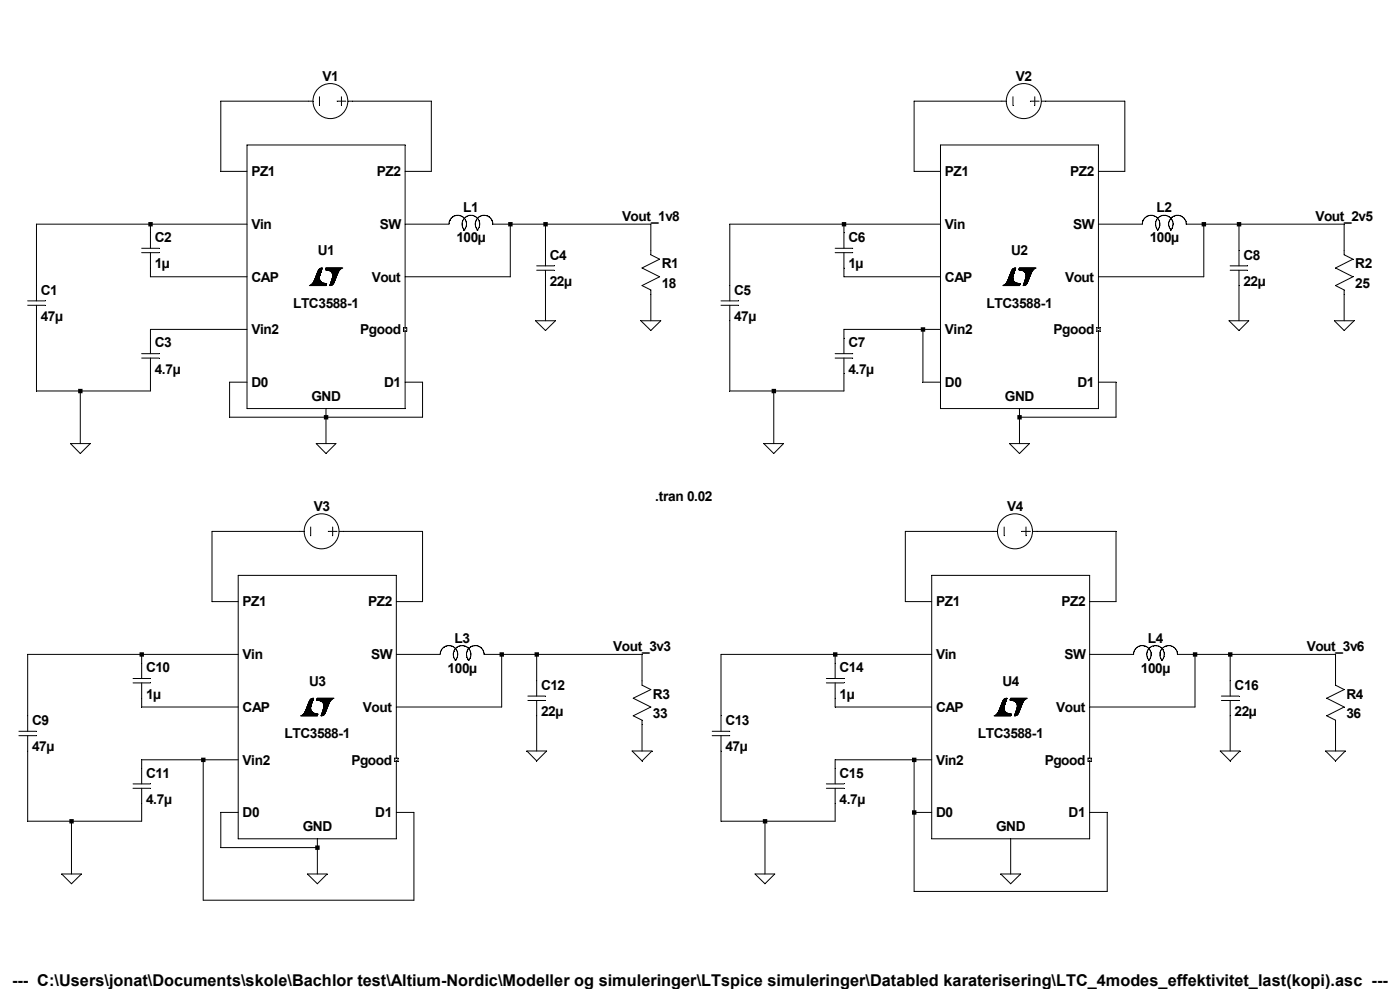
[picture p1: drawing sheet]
<svg xmlns="http://www.w3.org/2000/svg" width="364mm" height="257mm" viewBox="0 0 364 257" stroke-linecap="round" stroke-linejoin="round" font-family="sans-serif">
<g fill="none" stroke="#000" stroke-width=".26">
<path d="M64.2 37.7h41.1v68.5h-41.1zM80.4 74.2h4.4M80.5 74.2h4.3M80.9 74h3.9M81 73.9h3.9M81.1 73.8h3.8M81.2 73.8h3.7M81.2 73.7h3.6M81.3 73.7h3.2M81.4 73.5h2.6M81.4 73.6h2.7M81.4 73.4h2.4"/>
<path d="M81.5 73.4h2.2M81.5 73.3h2M81.6 73.2h1.8M81.6 73.1l1.8 .1M81.7 73h1.6M81.7 73h1.5M81.7 72.9h1.5M81.7 72.8h1.4M81.8 72.7h1.3M81.8 72.6h1.3M81.9 72.5h1.2M81.9 72.4h1.2"/>
<path d="M82 72.3h1.1M82 72.2h1M82 72.1h1M82.1 72h1M82.1 71.9h1M82.2 71.8h.9M82.2 71.7h.9M82.2 71.6h.9M82.3 71.5h.8M82.3 71.4h.9M82.3 71.3h.9M82.4 71.1h.9"/>
<path d="M82.4 71.2h.9M82.5 71h.8M82.5 70.9h.9M82.5 70.8h.9M82.6 70.6h.9M82.6 70.7h.8M82.7 70.5h.8M82.7 70.4h.8M82.8 70.3h.7M82.8 70.2h.8M82.8 70.1h.8M82.9 70.1h.8"/>
<path d="M83 70h.7M83.1 69.9h.6M83.2 69.8h.5M83.3 71.2h-.9M83.4 69.7h.4M83.4 70.7h-.8M83.6 69.6h.2M83.7 69.8l-.6 .1M83.8 69.7l-.6 .1M84.6 70.1h3.7M84.6 70.1h3.8M84.7 70h3.8"/>
<path d="M84.7 69.9h3.8M84.7 69.8h4M84.8 69.7h4.2M84.8 69.6h4.3M84.8 74.1h-4.1M84.9 74h-4M85 70.2h3.3M85.2 70.2h3M85.5 70.3h2.7M85.7 74.2h.2M85.8 74.2h.3M85.8 70.4h2.3"/>
<path d="M85.8 74h.6M85.9 73.8h.7M85.9 70.4h2.2M85.9 73.7h.8M86 73.6h.7M86 73.5h.8M86 73.4h.8M86 70.5h2M86.1 73.4h.8M86.1 73.3h.8M86.1 70.6h1.9M86.1 73.2h.8"/>
<path d="M86.1 73.2h.9M86.1 70.7h1.9M86.1 73h.9M86.2 70.7h1.7M86.2 72.9h.8M86.2 73h.8M86.2 72.9h.9M86.2 72.8h.9M86.3 70.8h1.6M86.3 72.7h.8M86.3 74.1h-.5M86.3 70.9h1.5"/>
<path d="M86.3 72.6h.9M86.4 72.5h.8M86.4 72.4h.8M86.4 71.1h1.4M86.4 71h1.4M86.4 72.3h.9M86.4 72.3h.8M86.4 72.2h.9M86.4 71.2h1.3M86.4 71.2h1.4M86.4 72.1h.9M86.4 72.1h1"/>
<path d="M86.5 74h-.7M86.5 71.4h1.1M86.5 71.3h1.2M86.5 71.5h1.1M86.5 71.9h.9M86.5 72h.9M86.5 71.9h1M86.5 71.6h1M86.5 71.8h1M86.6 73.9h-.7M86.7 73.7l-.8 .1M86.7 73.6l-.8 .1"/>
<path d="M86.9 73.2l-.8 .1M87.2 72.6l-.9 .1M87.2 72.5l-.9 .1M87.5 71.8h-1M87.5 71.7h-1M87.6 71.4l-1.1 .1M87.8 71h-1.4M88.6 69.8l-3.9 .1M88.9 69.7l-4.2 .1M104.9 85.2h.8v.9h-.8z"/>
</g>
<g fill="none" stroke="#000" stroke-width=".26">
<path d="M80.2 26.3h1.2M83.1 25.1v2.3M87.6 26.3h2.3M88.8 25.1v2.3M90.5 26.3h1.1M116.7 58.3a2.28 2.28 0 0 1 3.2-2.2 2.28 2.28 0 0 1 .7 3.8M120.8 59.9a2.29 2.29 0 0 1 0-3.3 2.29 2.29 0 0 1 3.3 0 2.29 2.29 0 0 1-.1 3.3M128.1 58.3a2.28 2.28 0 0 0-3.1-2.2 2.28 2.28 0 0 0-.8 3.8M7.2 78.2h4.6M7.2 79.3h4.6M9.5 74.2v4M9.5 79.3v4.1"/>
<path d="M36.8 64.5h4.6M36.8 65.7h4.6M39.1 60.5v4M39.1 65.7v3.9M139.5 69.1h4.6M139.5 70.2h4.6M141.8 65.1v4M141.8 70.2v4M169.2 65.1v1.1l2.3 1.2-4.6 2.2 4.6 2.3-4.6 2.3 2.3 1.2v1.1M36.8 91.9h4.6M36.8 93h4.6M39.1 87.9v4"/>
<path d="M39.1 93v4"/>
<circle cx="85.9" cy="26.3" r="4.5"/>
</g>
<path d="M244.5 37.7h41.1v68.5h-41.1z" fill="#fff"/>
<g fill="none" stroke="#000" stroke-width=".26">
<path d="M244.5 37.7h41.1v68.5h-41.1zM260.7 74.2h4.3M260.8 74.2h4.2M260.9 74.1h4.2M261.1 74h4M261.2 74h3.9M261.4 73.8h3.8M261.5 73.7h3.5M261.6 73.6l3.2 .1M261.6 73.6h2.8M261.7 73.5h2.6M261.7 73.4h2.3"/>
<path d="M261.7 73.4h2.2M261.8 73.3h2M261.8 73.2l2 .1M261.8 73.2h1.9M261.9 73.1l1.8 .1M261.9 73l1.7 .1M262 72.9h1.5M262 73h1.5M262 72.9h1.4M262 72.8h1.4M262.1 72.7h1.3M262.1 72.6l1.3 .1"/>
<path d="M262.1 72.6h1.3M262.2 72.5h1.2M262.2 72.4h1.1M262.2 72.3h1.1M262.3 72.3h1M262.3 72.2h1M262.3 72.1h1M262.3 72h1M262.4 71.9h.9M262.4 71.9h1M262.4 71.8h1M262.5 71.7h.9"/>
<path d="M262.5 71.8h.9M262.5 71.6h.9M262.6 71.5h.8M262.6 71.4h.9M262.6 71.3h.9M262.7 71.2h.8M262.7 71.1h.9M262.7 71h.9M262.8 70.9h.8M262.8 70.8h.9M262.8 70.7h.9M262.9 70.7h.8"/>
<path d="M262.9 70.6h.8M262.9 70.5h.8M263 70.4h.8M263.1 70.2h.8M263.2 70.1h.7M263.2 70h.7M263.3 69.9h.6M263.4 69.8h.6M263.4 71.5l-.9 .1M263.5 69.8h.5M263.6 71h-.8M263.7 69.7h.4"/>
<path d="M263.8 70.4l-.8 .1M263.8 70.3l-.8 .1M263.9 69.6h.2M263.9 70.2l-.8 .1M263.9 70.1h-.8M264.9 70.1h3.7M265 69.9h3.8M265 69.7h4.3M265 69.8h4M265 69.6h4.4M265.2 73.9h-3.9M265.2 73.7l-3.8 .1"/>
<path d="M265.3 70.2h3.2M265.4 70.2h3.1M265.8 70.3h2.6M266 74.2h.4M266 74.2h.2M266 70.4h2.4M266.1 74h.5M266.1 73.9h.7M266.1 73.8h.8M266.1 70.4h2.3M266.2 73.7h.8M266.2 73.6h.8"/>
<path d="M266.3 73.6h.7M266.3 70.5h2M266.3 73.4h.8M266.3 70.6h2M266.4 73.2h.8M266.4 73.3h.8M266.4 70.7h1.8M266.4 73.1h.9M266.4 73h.9M266.5 72.9h.8M266.5 70.8h1.7M266.5 72.7h.9"/>
<path d="M266.6 74.1h-.5M266.6 70.8h1.6M266.6 72.6h.8M266.6 72.6h.9M266.6 70.9h1.5M266.6 72.5h.9M266.7 71h1.4M266.7 72.3h.8M266.7 71.2h1.3M266.7 72.2h.9M266.7 74h-.6M266.7 71.4h1.2"/>
<path d="M266.7 72.1h1M266.7 72h1M266.8 71.4h1.1M266.8 71.5h1M266.8 71.5h1.1M266.8 71.7h1M266.8 71.6h1M266.8 71.8h1M266.8 71.9h.9M267 73.7l-.8 .1M267.1 73.5h-.8M267.3 72.9h-.8"/>
<path d="M267.4 72.8h-.9M267.5 72.4h-.9M267.6 72.3h-.9M267.6 72.1l-.9 .1M267.7 71.9l-1 .1M268 71.3h-1.3M268 71.2h-1.3M268.1 71.1h-1.4M268.8 70h-3.9M268.9 69.8l-3.9 .1M269.2 69.7l-4.2 .1M285.2 85.2h.8v.9h-.8z"/>
</g>
<g fill="none" stroke="#000" stroke-width=".26">
<path d="M260.5 26.3h1.1M263.4 25.1v2.3M267.9 26.3h2.3M269 25.1v2.3M270.8 26.3h1.1M297 58.3a2.29 2.29 0 0 1 3.2-2.2 2.29 2.29 0 0 1 .7 3.8M301.1 59.9a2.3 2.3 0 0 1 0-3.3 2.3 2.3 0 0 1 3.2 0 2.3 2.3 0 0 1 0 3.3M308.4 58.3a2.28 2.28 0 0 0-3.2-2.2 2.28 2.28 0 0 0-.7 3.8M187.5 78.2h4.5M187.5 79.3h4.5M189.7 74.2v4M189.7 79.3v4.1"/>
<path d="M217.1 64.5h4.6M217.1 65.7h4.6M219.4 60.5v4M219.4 65.7v3.9M319.8 69.1h4.6M319.8 70.2h4.6M322.1 65.1v4M322.1 70.2v4M349.5 65.1v1.1l2.2 1.2-4.5 2.2 4.5 2.3-4.5 2.3 2.3 1.2v1.1M217.1 91.9h4.6M217.1 93h4.6M219.4 87.9v4"/>
<path d="M219.4 93v4"/>
<circle cx="266.2" cy="26.3" r="4.6"/>
</g>
<path d="M61.9 149.5h41.1v68.5h-41.1z" fill="#fff"/>
<g fill="none" stroke="#000" stroke-width=".26">
<path d="M61.9 149.5h41.1v68.5h-41.1zM78.1 186h4.4M78.5 185.9h4M78.6 185.8h3.9M78.7 185.8h3.9M78.8 185.7h3.8M78.9 185.6h3.7M78.9 185.5h3.7M79 185.5h3.3M79 185.5h3.4M79.1 185.4h2.8M79.1 185.3h2.5"/>
<path d="M79.2 185.3h2.2M79.2 185.2h2.2M79.2 185.1h2M79.3 185h1.8M79.3 185h1.9M79.3 184.9h1.7M79.4 184.8l1.6 .1M79.4 184.8h1.5M79.4 184.7h1.5M79.5 184.7h1.4M79.5 184.6h1.4M79.5 184.5h1.3"/>
<path d="M79.5 184.4h1.3M79.6 184.3h1.2M79.6 184.4h1.2M79.6 184.2h1.2M79.7 184.2h1.1M79.7 184.1h1.1M79.7 184.1h1M79.7 184h1M79.8 183.9h.9M79.8 183.8h1M79.8 183.7h1M79.9 183.6h.9"/>
<path d="M79.9 183.5h1M80 183.4h.9M80 183.3h.9M80.1 183.2h.8M80.1 183.1h.8M80.1 183h.9M80.2 182.8h.8M80.2 182.7h.9M80.3 182.6h.8M80.3 182.4h.9M80.4 182.4h.8M80.4 182.3h.8"/>
<path d="M80.4 182.2h.8M80.5 182.1h.8M80.6 182h.7M80.6 181.9h.8M80.8 181.7h.6M80.8 183.9h-1M80.8 183.6h-.9M80.9 181.6h.5M80.9 183.1l-.8 .1M81 181.6h.5M81 183h-.9M81 182.9h-.9"/>
<path d="M81.1 182.8h-.9M81.1 182.6l-.8 .1M81.2 182.5h-.9M81.4 181.8h-.7M81.4 181.7h-.6M81.5 181.4l-.3 .1M82.3 181.9h3.8M82.4 181.7h3.8M82.4 181.6h4M82.5 185.9l-4.2 .1M82.6 182h3.4M82.9 182h3"/>
<path d="M83.2 182.1h2.7M83.4 182.2h2.5M83.5 186h.2M83.5 185.9h.5M83.5 182.2h2.3M83.6 185.8h.6M83.6 185.6h.7M83.7 185.5h.7M83.7 182.3h2.1M83.7 185.4h.8M83.7 185.3h.8M83.8 185.3h.7"/>
<path d="M83.8 182.4h1.9M83.8 185h.9M83.8 185h.8M83.9 182.5h1.8M83.9 184.9h.8M83.9 184.8h.9M83.9 182.6h1.7M83.9 184.7h.9M84 185.9l-.5 .1M84 182.6h1.6M84 184.5h.8M84 182.7h1.6"/>
<path d="M84 184.3h.9M84 184.4h.9M84.1 182.8h1.5M84.1 184.2h.9M84.1 182.8h1.4M84.1 184.1h.9M84.2 185.8h-.7M84.2 183h1.2M84.2 183h1.3M84.2 184h.8M84.2 183.9h.9M84.2 183.1h1.2"/>
<path d="M84.2 183.2h1.1M84.2 183.7h1M84.2 183.8h.9M84.2 183.4h1.1M84.2 183.6h1M84.3 185.7h-.7M84.4 185.5l-.8 .1M84.5 185.4l-.8 .1M84.6 185.2h-.8M84.6 185.1h-.8M84.8 184.7h-.9M84.8 184.6h-.9"/>
<path d="M84.9 184.4l-.9 .1M85 184.2l-.9 .1M85 184.1h-.9M85.2 183.6h-1M85.3 183.5h-1.1M85.3 183.3l-1.1 .1M85.3 183.3h-1.1M85.5 182.9h-1.4M86.2 181.8h-3.8M86.4 181.7h-4M86.7 181.5l-4.2 .1M86.8 181.4l-4.3 .1"/>
<path d="M102.6 197h.9v.9h-.9z"/>
</g>
<g fill="none" stroke="#000" stroke-width=".26">
<path d="M77.9 138.1h1.2M80.8 136.9v2.3M85.3 138.1h2.3M86.5 136.9v2.3M88.2 138.1h1.1M34.6 176.3h4.5M34.6 177.5h4.5M36.8 172.3v4M36.8 177.5v3.9M114.4 170.1a2.28 2.28 0 0 1 3.2-2.2 2.28 2.28 0 0 1 .7 3.8M118.5 171.7a2.28 2.28 0 0 1 0-3.3 2.28 2.28 0 0 1 3.3 0 2.28 2.28 0 0 1 0 3.3M125.9 170.1a2.28 2.28 0 0 0-3.2-2.2 2.28 2.28 0 0 0-.7 3.8"/>
<path d="M139.5 176.9v4M166.9 176.9v1.2l2.3 1.1-4.6 2.2 4.6 2.3-4.6 2.3 2.3 1.2v1.1M4.9 190h4.6M4.9 191.2h4.6M7.2 186v4M7.2 191.2v4M36.8 199.7v4M137.2 180.9h4.6M137.2 182h4.6M139.5 182v4M34.6 203.7h4.5M34.6 204.9h4.5"/>
<path d="M36.8 204.9v3.9"/>
<circle cx="83.6" cy="138.1" r="4.5"/>
</g>
<path d="M242.2 149.5h41.1v68.5h-41.1z" fill="#fff"/>
<g fill="none" stroke="#000" stroke-width=".26">
<path d="M242.2 149.5h41.1v68.5h-41.1zM258.4 186h4.4M258.6 186h4.2M258.8 185.9h4M258.9 185.8h3.9M259 185.8h3.8M259 185.7h3.9M259.1 185.6h3.8M259.2 185.5h3.4M259.3 185.5h3.2M259.3 185.4h2.8M259.4 185.3h2.5"/>
<path d="M259.5 185.2h2.2M259.5 185.3h2.2M259.5 185.1h2M259.5 185h2M259.6 185h1.8M259.6 184.9h1.7M259.7 184.8h1.5M259.7 184.7h1.5M259.8 184.6h1.4M259.8 184.5h1.3M259.8 184.4h1.3M259.9 184.3h1.2"/>
<path d="M259.9 184.2h1.1M259.9 184.1h1.1M260 184.1h1M260 184h1M260 183.9h1M260.1 183.9h.9M260.1 183.8h.9M260.1 183.7h1M260.1 183.6h1M260.2 183.5h.9M260.2 183.6h.9M260.2 183.4h1"/>
<path d="M260.2 183.4h.9M260.3 183.3h.9M260.3 183.2h.9M260.3 183.1h.9M260.4 183h.8M260.4 183h.9M260.4 182.9h.9M260.5 182.8h.8M260.5 182.7h.8M260.5 182.7h.9M260.6 182.6h.8M260.6 182.5h.8"/>
<path d="M260.6 182.5h.9M260.6 182.4h.9M260.7 182.2h.8M260.8 182.1h.7M260.8 182h.8M260.9 181.9h.7M260.9 181.8h.8M261 181.7h.7M261.1 181.7h.6M261.2 181.6h.5M261.5 181.5h.3M261.5 182.3h-.8"/>
<path d="M261.5 182.2h-.8M261.6 182l-.8 .1M261.8 181.5l-.5 .1M262.6 181.9h3.8M262.7 181.7h3.8M262.7 181.6h4M262.9 182h3.4M262.9 185.5l-3.7 .1M263.1 182h3.1M263.5 182.1h2.6M263.7 182.2h2.4M263.7 186h.3"/>
<path d="M263.8 185.9h.5M263.8 185.8h.7M263.8 182.2h2.3M263.9 185.7h.6M263.9 185.6h.7M263.9 182.3h2.2M263.9 185.5h.8M264 185.3h.8M264 185.4h.8M264 185.2h.8M264 182.4h2M264.1 185.1h.8"/>
<path d="M264.1 185h.8M264.1 182.4h1.9M264.1 185h.9M264.1 184.9h.9M264.2 182.5h1.7M264.2 184.8h.8M264.2 185.9l-.4 .1M264.2 182.6h1.7M264.2 184.7h.8M264.2 184.5h.9M264.2 184.6h.9M264.3 184.4h.8"/>
<path d="M264.3 184.4h.9M264.3 182.7h1.6M264.3 182.8h1.6M264.3 184.3h.9M264.4 182.8h1.4M264.4 184.2h.9M264.4 184.1h.9M264.4 182.9h1.4M264.4 183h1.3M264.5 185.8h-.7M264.5 183.1h1.2M264.5 183.9h.8"/>
<path d="M264.5 183.8h.9M264.5 183.3h1.1M264.5 183.2h1.1M264.5 183.5h1M264.5 183.4h1.1M264.5 183.6h1M264.5 183.7h.9M264.7 185.5l-.8 .1M264.8 185.4l-.9 .1M265 184.8l-.8 .1M265 184.7h-.8M265.3 184h-.9"/>
<path d="M265.4 183.9h-.9M265.7 183h-1.2M265.9 182.6l-1.6 .1M266.5 181.8h-3.9M266.7 181.7h-4M267 181.5l-4.3 .1M267.1 181.4l-4.3 .1M282.9 197h.8v.9h-.8z"/>
</g>
<g fill="none" stroke="#000" stroke-width=".26">
<path d="M80.2 26.3h-22.8v18.2h6.8M91.6 26.3h20.5v18.2h-6.8M260.5 26.3h-22.8v18.2h6.8M271.9 26.3h20.5v18.2h-6.8M39.1 58.3v2.2M64.2 58.3h-54.7v15.9M105.3 58.3h11.4M128.1 58.3h41.1v6.8M132.7 58.3v13.6h-27.4M141.8 58.3v6.8M219.4 58.3v2.2M244.5 58.3h-54.8v15.9"/>
<path d="M285.6 58.3h11.4M308.4 58.3h41.1v6.8M313 58.3v13.6h-27.4M322.1 58.3v6.8M39.1 69.6v2.3h25.1M141.8 74.2v9.2M169.2 76.5v6.9M219.4 69.6v2.3h25.1M322.1 74.2v9.2M349.5 76.5v6.9M9.5 83.4v18.2h29.6v-4.6M64.2 85.6h-25.1v2.3"/>
<path d="M64.2 99.3h-4.5v9.1h50.2v-9.1h-4.6M139.2 83.4h5.2l-2.6 2.5zM166.6 83.4h5.2l-2.6 2.5zM189.7 83.4v18.2h29.7v-4.6M239.9 85.6v13.7h4.6M244.5 85.6h-25.1v2.3M285.6 99.3h4.6v9.1h-25.2M319.5 83.4h5.2l-2.6 2.5zM346.9 83.4h5.1l-2.5 2.5zM18.3 115.3h5.2l-2.6 2.6zM20.9 101.6v13.7M82.2 115.3h5.1l-2.5 2.6z"/>
<path d="M84.8 106.2v9.1M198.6 115.3h5.1l-2.5 2.6zM201.2 101.6v13.7M262.5 115.3h5.1l-2.6 2.6zM265 106.2v9.1M77.9 138.1h-22.8v18.2h6.8M89.3 138.1h20.6v18.2h-6.9M259.3 138.1h-23.9v18.2h6.8M261.1 136.9v2.3M265.6 138.1h2.3M266.7 136.9v2.3M268.5 138.1h21.7v18.2h-6.9"/>
<path d="M36.8 170.1v2.2M61.9 170.1h-54.7v15.9M103 170.1h11.4M125.9 170.1h41v6.8M130.4 170.1v13.6h-27.4M139.5 170.1v6.8M214.8 176.3h4.6M214.8 177.5h4.6M217.1 170.1v6.2M217.1 177.5v6.2h25.1M242.2 170.1h-54.7v19.9M283.3 170.1h11.4a2.28 2.28 0 0 1 3.2-2.1 2.28 2.28 0 0 1 .7 3.7"/>
<path d="M298.8 171.7a2.28 2.28 0 0 1 0-3.3 2.28 2.28 0 0 1 3.2 0 2.28 2.28 0 0 1 0 3.3M302.2 171.7a2.28 2.28 0 0 1 .8-3.8 2.28 2.28 0 0 1 3.1 2.2h41.1v8l2.3 1.1-4.6 2.2 4.6 2.3-4.6 2.3 2.3 1.2v8M310.7 170.1v13.6h-27.4M319.8 170.1v10.8M7.2 195.2v18.2h29.6v-4.6M36.8 181.4v2.3h25.1M52.8 197.4v36.5h54.8v-22.8h-4.6M61.9 197.4h-25.1v2.3M137 195.2h5.1l-2.6 2.5zM139.5 186v9.2M164.3 195.2h5.2l-2.6 2.5zM166.9 188.3v6.9"/>
<path d="M185.2 190h4.5M185.2 191.2h4.5M187.5 191.2v22.2h29.6v-8.5M237.7 197.4v34.2h50.2v-20.5h-4.6M242.2 197.4h-25.1v6.3M317.2 195.2h5.2l-2.6 2.5zM317.5 180.9h4.6M317.5 182h4.6M319.8 182v13.2M344.6 195.2h5.2l-2.6 2.5zM18.6 213.4v13.7M61.9 211.1h-4.5v9.2h25.1"/>
<path d="M82.5 218v9.1M198.9 213.4v13.7M214.8 203.7h4.6M214.8 204.9h4.6M237.7 211.1h4.5M262.8 218v9.1M16 227.1h5.2l-2.6 2.6zM79.9 227.1h5.1l-2.5 2.6zM196.3 227.1h5.1l-2.5 2.6zM260.2 227.1h5.1l-2.5 2.6z"/>
<circle cx="263.9" cy="138.1" r="4.6"/>
</g>
<path d="M18 212.9h1.2v1.1h-1.2zM20.3 101h1.2v1.2h-1.2zM36.3 169.5h1.1v1.1h-1.1zM38.6 57.7h1.1v1.1h-1.1zM52.3 196.9h1.1v1.1h-1.1zM82 219.7h1.1v1.2h-1.1zM84.2 107.9h1.1v1.1h-1.1zM129.9 169.5h1.1v1.1h-1.1zM132.1 57.7h1.2v1.1h-1.2zM139 169.5h1.1v1.1h-1.1zM141.3 57.7h1.1v1.1h-1.1zM198.3 212.9h1.2v1.1h-1.2zM200.6 101h1.2v1.2h-1.2zM216.6 169.5h1.1v1.1h-1.1zM218.9 57.7h1.1v1.1h-1.1zM237.1 196.9h1.2v1.1h-1.2zM237.1 210.6h1.2v1.1h-1.2zM239.4 85h1.1v1.2h-1.1zM264.5 107.9h1.1v1.1h-1.1zM310.1 169.5h1.2v1.1h-1.2zM312.4 57.7h1.2v1.1h-1.2zM319.3 169.5h1.1v1.1h-1.1zM321.6 57.7h1.1v1.1h-1.1z" fill-rule="evenodd" fill="#000"/>
<text font-size="4.2" x="3.1" y="256.3">--- C:\Users\jonat\Documents\skole\Bachlor test\Altium-Nordic\Modeller og simuleringer\LTspice simuleringer\Databled karaterisering\LTC_4modes_effektivitet_last(kopi).asc ---</text>
<g font-size="3.6">
<text x="83.8" y="21">V1</text>
<text x="264.1" y="21">V2</text>
<text x="65.4" y="45.8">PZ1</text>
<text x="98" y="45.8">PZ2</text>
<text x="245.7" y="45.8">PZ1</text>
<text x="278.2" y="45.8">PZ2</text>
<text x="65.4" y="59.5">Vin</text>
<text x="98.8" y="59.5">SW</text>
<text x="120.4" y="55.2">L1</text>
<text x="161.7" y="57.5">Vout_1v8</text>
<text x="245.7" y="59.5">Vin</text>
<text x="279" y="59.5">SW</text>
<text x="300.7" y="55.2">L2</text>
<text x="342" y="57.5">Vout_2v5</text>
<text x="40.3" y="62.9">C2</text>
<text x="118.7" y="63">100µ</text>
<text x="220.6" y="62.9">C6</text>
<text x="298.9" y="63">100µ</text>
<text x="40.3" y="69.7">1µ</text>
<text x="82.6" y="66.3">U1</text>
<text x="143" y="67.4">C4</text>
<text x="172" y="69.7">R1</text>
<text x="220.6" y="69.7">1µ</text>
<text x="262.9" y="66.3">U2</text>
<text x="323.3" y="67.4">C8</text>
<text x="352.3" y="69.7">R2</text>
<text x="10.6" y="76.6">C1</text>
<text x="65.4" y="73.2">CAP</text>
<text x="96.6" y="73.2">Vout</text>
<text x="143" y="74.3">22µ</text>
<text x="172" y="74.8">18</text>
<text x="190.9" y="76.6">C5</text>
<text x="245.7" y="73.2">CAP</text>
<text x="276.9" y="73.2">Vout</text>
<text x="323.3" y="74.3">22µ</text>
<text x="352.3" y="74.8">25</text>
<text x="10.6" y="83.4">47µ</text>
<text x="76.2" y="80">LTC3588-1</text>
<text x="190.9" y="83.4">47µ</text>
<text x="256.5" y="80">LTC3588-1</text>
<text x="65.4" y="86.8">Vin2</text>
<text x="93.6" y="86.8">Pgood</text>
<text x="245.7" y="86.8">Vin2</text>
<text x="273.9" y="86.8">Pgood</text>
<text x="40.3" y="90.3">C3</text>
<text x="220.6" y="90.3">C7</text>
<text x="40.3" y="97.1">4.7µ</text>
<text x="65.4" y="100.5">D0</text>
<text x="99.9" y="100.5">D1</text>
<text x="220.6" y="97.1">4.7µ</text>
<text x="245.7" y="100.5">D0</text>
<text x="280.1" y="100.5">D1</text>
<text x="81" y="104.3">GND</text>
<text x="261.3" y="104.3">GND</text>
<text x="170.3" y="130.2">.tran 0.02</text>
<text x="81.6" y="132.8">V3</text>
<text x="261.8" y="132.8">V4</text>
<text x="63.1" y="157.6">PZ1</text>
<text x="95.7" y="157.6">PZ2</text>
<text x="243.4" y="157.6">PZ1</text>
<text x="276" y="157.6">PZ2</text>
<text x="118.2" y="167">L3</text>
<text x="298.4" y="167">L4</text>
<text x="63.1" y="171.3">Vin</text>
<text x="96.5" y="171.3">SW</text>
<text x="159.4" y="169.3">Vout_3v3</text>
<text x="243.4" y="171.3">Vin</text>
<text x="276.7" y="171.3">SW</text>
<text x="339.7" y="169.3">Vout_3v6</text>
<text x="38" y="174.7">C10</text>
<text x="80.3" y="178.1">U3</text>
<text x="116.4" y="174.8">100µ</text>
<text x="140.7" y="179.3">C12</text>
<text x="218.3" y="174.7">C14</text>
<text x="260.6" y="178.1">U4</text>
<text x="296.6" y="174.8">100µ</text>
<text x="321" y="179.3">C16</text>
<text x="38" y="181.5">1µ</text>
<text x="63.1" y="185">CAP</text>
<text x="94.4" y="185">Vout</text>
<text x="169.8" y="181.5">R3</text>
<text x="218.3" y="181.5">1µ</text>
<text x="243.4" y="185">CAP</text>
<text x="274.6" y="185">Vout</text>
<text x="350.1" y="181.5">R4</text>
<text x="8.3" y="188.4">C9</text>
<text x="74" y="191.8">LTC3588-1</text>
<text x="140.7" y="186.1">22µ</text>
<text x="169.8" y="186.7">33</text>
<text x="188.6" y="188.4">C13</text>
<text x="254.2" y="191.8">LTC3588-1</text>
<text x="321" y="186.1">22µ</text>
<text x="350.1" y="186.7">36</text>
<text x="8.3" y="195.2">47µ</text>
<text x="188.6" y="195.2">47µ</text>
<text x="38" y="202.1">C11</text>
<text x="63.1" y="198.7">Vin2</text>
<text x="91.4" y="198.7">Pgood</text>
<text x="218.3" y="202.1">C15</text>
<text x="243.4" y="198.7">Vin2</text>
<text x="271.6" y="198.7">Pgood</text>
<text x="38" y="208.9">4.7µ</text>
<text x="218.3" y="208.9">4.7µ</text>
<text x="63.1" y="212.3">D0</text>
<text x="97.6" y="212.3">D1</text>
<text x="243.4" y="212.3">D0</text>
<text x="277.8" y="212.3">D1</text>
<text x="78.7" y="216.1">GND</text>
<text x="259" y="216.1">GND</text>
</g>
</svg>
